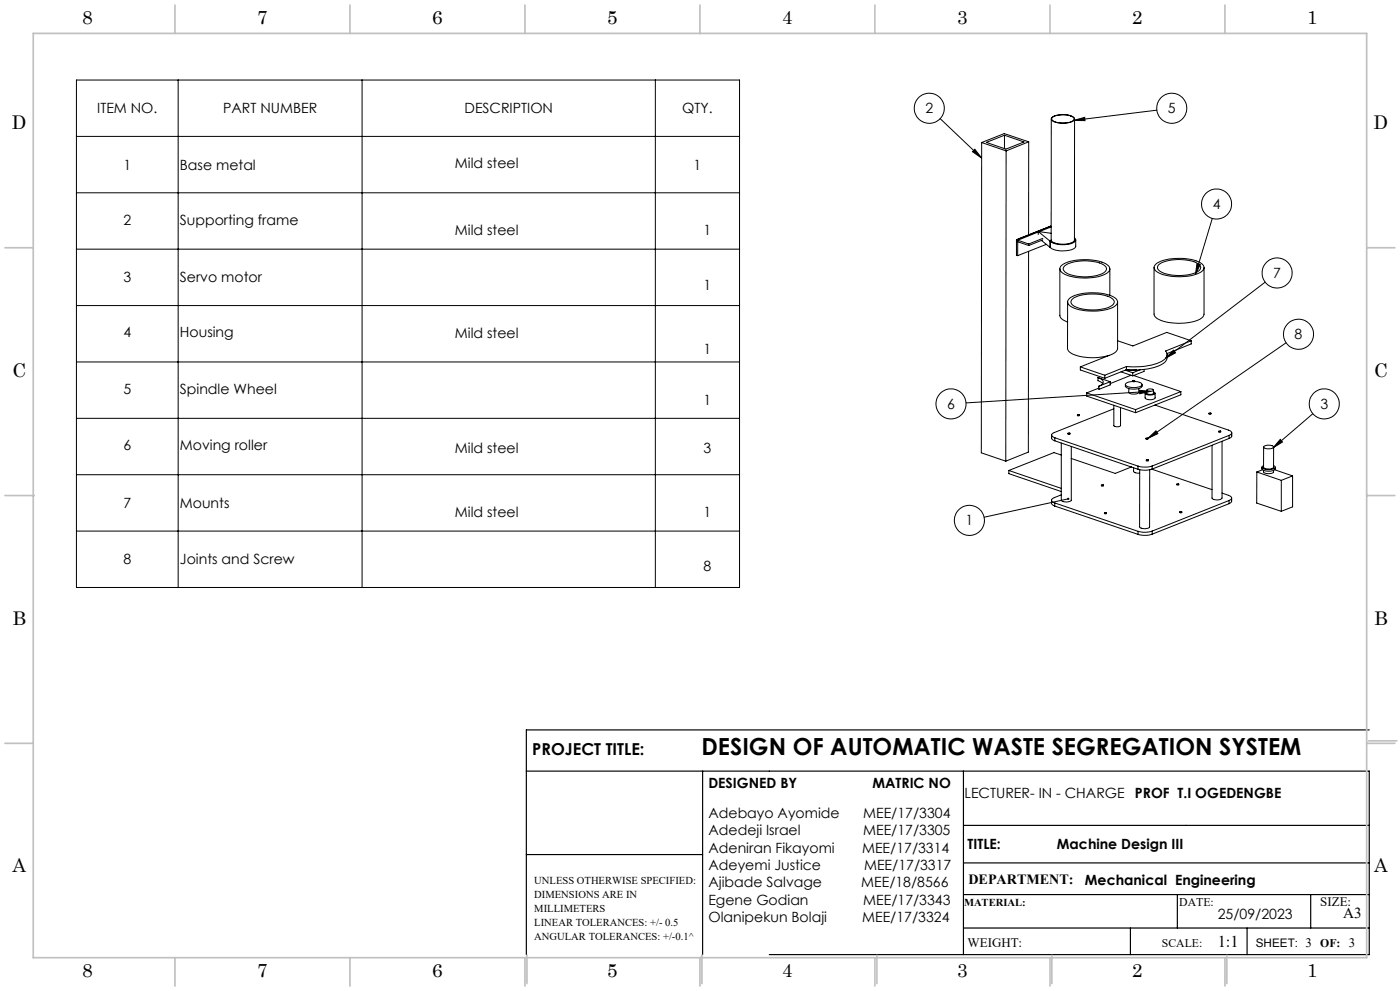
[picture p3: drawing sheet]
<svg xmlns="http://www.w3.org/2000/svg" width="420mm" height="297mm" viewBox="0 0 420 297" stroke-linecap="round" stroke-linejoin="round" font-family="sans-serif">
<g fill="none" stroke="#000" stroke-width=".35">
<path d="M410.8 218.8h-252.9v67.3M157.9 231.1h252.9v55h-180M210.8 231.1v55M289 231.1v55M157.9 256.1h52.9M289 247.4h121.8M289 258.6h121.8M289 278.1h121.8M289 268.1h121.8M339.1 278.1v8M353.2 268.1v10M374.1 278.1v8"/>
<path d="M393.2 268.1v10"/>
</g>
<g fill="none" stroke="#c0c0c0" stroke-width=".5">
<path d="M10 10h400v277h-400zM52.5 1.5v8.5M105 1.5v8.5M157.5 1.5v8.5M210 10h.1M210 1.5v8.5M262.5 1.5v8.5M315 1.5v8.5M367.5 1.5v8.5M1.5 74.3h8.5M410 74.3h8.5M1.5 148.5h8.5"/>
<path d="M10 148.5h.1M410 148.5h.1M410 148.5h8.5M1.5 222.8h8.5M410 222.8h8.5M410.6 222h8.5M52.5 287v8.5M105 287v8.5M157.5 287v8.5M158.1 286.3v8.5M210 287h.1M210 287v8.5"/>
<path d="M210.6 286.3v8.5M262.5 287v8.5M263.1 286.3v8.5M315 287v8.5M315.6 286.3v8.5M367.5 287v8.5M368.1 286.3v8.5"/>
</g>
<g fill="none" stroke="#000" stroke-width=".3">
<path d="M22.9 24h199v152.1h-199zM53.4 24v152.1M108.6 24v152.1M196.6 24v152.1M282 35.6l12.5 11.8M315.4 35.6l-.1 36.4a3.8 3.8 0 0 0 3.6 1.2 3.5 3.5 0 0 0 3.4-1.3l.1-36.3M315.5 35.3a6.5 6.5 0 0 1 6.8 0 1.07 1.07 0 0 1-1.2 1.4 7.4 7.4 0 0 1-5.5-.6zM315.8 35.1a6.5 6.5 0 0 1 6.4 .2v.5a4.5 4.5 0 0 1-4.2 1l-1.6-.3-.7-.4a.55 .55 0 0 1 .1-1zM322.2 36.1l3.2-.9 .1 1zM347.1 33l-24.9 3.1M22.9 40.9h199M22.9 57.8h199"/>
<path d="M292.5 44.7l2 2.7-2.8-1.9zM294.5 42.7l-.1 93 7.3 2.5M294.5 42.7l7.3 2.5M295.9 42.7l5.4-2.2 5.9 2-5.4 2.2zM301.3 40.5v4.1M301.8 45.2l-.1 93M308.6 42.5v27.9M308.6 42.5l-6.8 2.7M308.6 42.5l-7.3-2.5-6.8 2.7M22.9 74.7h199M304.9 72.3l3.7 1.3M304.9 71.9v4.6l.4 .1"/>
<path d="M304.9 71.9l3.7 1.2M304.9 71.9l.4 .1M305.3 72v4.6M308.6 75.3l-.1 60.2-6.8 2.7M308.6 73.1v.5M311.5 69.4l3.5 2.9M311.5 69.4l3.8 .5M311.5 69.4v.9M311.5 69.5l-6.2 2.5M312.5 72.1l2.5 2.1M312.8 71.4l-4.2 1.7M312.8 71.9l-4.2 1.7"/>
<path d="M313.9 73.2l-8.6 3.4M315 72.3h.1M315 72.3v1.9M315 74.2h.1M315.1 72.3v1.9M315.3 67.9l-10.4 4M315.3 68l-3.6 1.4M318.5 79.5a14.4 14.4 0 0 1 10.5-1.4 4.5 4.5 0 0 1 4 2.3 2.56 2.56 0 0 1-2.6 2.2 16.3 16.3 0 0 1-11.5-.7l-.7-.7a1.18 1.18 0 0 1 .3-1.7zM319.5 79.6a12.9 12.9 0 0 1 11.9 0 1.2 1.2 0 0 1 .6 1.2 1.2 1.2 0 0 1-1 1 13.3 13.3 0 0 1-11.5-.3 1.1 1.1 0 0 1 0-1.9zM322.3 71.3l.2 .2a.92 .92 0 0 1-.8 1.4 7.6 7.6 0 0 1-6.6-.6M322.7 71.9v1.9a2.57 2.57 0 0 1-2.7 1.3 6.9 6.9 0 0 1-4.9-.9M346.8 79.1a14.4 14.4 0 0 1 10.5-1.4 4.5 4.5 0 0 1 3.9 2.3v.4a5 5 0 0 1-4 2.3 15 15 0 0 1-10.5-1.5l-.2-.3a1.18 1.18 0 0 1 .3-1.8z"/>
<path d="M347.7 79.2a12.9 12.9 0 0 1 12 0 1.2 1.2 0 0 1 .5 1.2 1.2 1.2 0 0 1-.9 1 13.3 13.3 0 0 1-11.5-.3 1.14 1.14 0 0 1-.1-1.9zM359.1 78.9l1 .4-1.5 3zM363.7 65.5l-5.1 16.8M22.9 91.6h199M318 80.6v14.3l.9 .9 1.4 .7M320.3 90.5v13.9a3.9 3.9 0 0 0 3.5 2.4 15.9 15.9 0 0 0 10.7-1.1l.8-1.2v-14M320.9 89.4a15.2 15.2 0 0 1 11.2-1.1l2 .7a1.55 1.55 0 0 1 1.2 1.5 1.55 1.55 0 0 1-1.3 1.5 16.4 16.4 0 0 1-12.8-.2l-.4-.3a1.26 1.26 0 0 1 .1-2.1zM321.5 89.8a9.7 9.7 0 0 1 7.6-1.6 6.9 6.9 0 0 1 5.1 2l.1 .3a3.7 3.7 0 0 1-3.5 2.1 13.2 13.2 0 0 1-9-1.1 1.11 1.11 0 0 1-.3-1.7zM333 80.6v7.9M346.2 80.2l.1 14.3a7.4 7.4 0 0 0 6.2 2.3 12.7 12.7 0 0 0 8.3-1.8l.4-.8v-14M379.6 84.6l-29.9 22.7M22.9 108.5h199"/>
<path d="M324.1 110l7.3 2.5M324.1 110v.9l7.3 2.5M326 117.8l14.7 5M326 117.8v.9l14.7 5M329.4 113.2l.5 .2a1.09 1.09 0 0 1 1.1 .9 1.09 1.09 0 0 1-.8 1.2l-.5 .2M329.4 113.2v.9l1.4 .9M329.4 113.2l3.7 1.2M329.7 116.3l-3.7 1.5M331.4 112.5v.9M331.6 106.8l.2 .1M332.7 106.5l-8.6 3.5M333.1 114.4l-3.4 1.3"/>
<path d="M333.1 114.4v1l-3.4 1.3v-1M335.3 102.1l4.6 1.6 10.1-4.1 7.4 2.5M336.3 111.4l3.5 1.2M337.6 110.9l2.2 .8M337.6 115.2v.5a3.7 3.7 0 0 0 4.3 .6l.6-.3 .1-.8M337.8 110.8l3.2 .1M337.9 109.9l-6.5 2.6M337.9 109.9v.9M337.9 110.8l-6.5 2.6M338.6 116.4v1.2a2.34 2.34 0 0 0 3 0v-1.2M339.3 112.5l-6.2 2.5M339.8 114.1h.6z"/>
<path d="M339.8 114.3h.6M339.8 114.3a1.87 1.87 0 0 0-2.2 1.1 4.2 4.2 0 0 0 5-.1l-.4-.6-1.8-.4M339.8 111.7v.9M339.8 114.1v.2M340.1 112.5l14.2 4.9M340.4 114.1v.2M341.8 117l3.4 .3-3.3 .7zM342.1 110.8l-2.3 .9M343.2 110.7v.6l-3.4 1.3M343.5 117.9v1.3a2.26 2.26 0 0 0 3 0v-1.3M344 117.4l-.5 .4a2.27 2.27 0 0 0 3 .1l-.5-.5M344 116.9v1a1.61 1.61 0 0 0 2 0v-1"/>
<path d="M344.1 116.8a1.77 1.77 0 0 1 1.9 .1 1.32 1.32 0 0 1-1.9-.1zM345.2 117.3l-55.4 3.5M350.1 106.3a2.88 2.88 0 0 1-2.3 3.3 22.2 22.2 0 0 1-9.9 1.2M352 104.9l.6 .9-2.9 1.5zM354.3 117.4l-13.6 5.4M354.3 117.4v.9l-13.6 5.4M357.4 102.1l-7.7 3.1a1.96 1.96 0 0 1-1.2 3.1 20.2 20.2 0 0 1-10.6 1.6M357.4 102.1v1l-7.3 2.9M385.8 102.7l-41.5 28.7M22.9 125.4h199M315.5 130.4l.1 1.2 .8 .5M316.4 131.2l25 8.5"/>
<path d="M316.4 131.2v.9M316.4 132.1l25 8.5M318.4 132.8v17.1a2.26 2.26 0 0 0 3 0v-16.1M318.4 136.4l-2.2-.8-13.6 5.4M320.4 129.8l.6 .1zM320.4 129.9l.2 .3 .3-.1 .1-.2M321.4 137.4l13.2 4.5 4.8-2M323.2 124.4h.6zM323.2 124.4l.1 .2h.5v-.2M334.2 122.5l-18.5 7.5a.78 .78 0 0 0 0 .9 .78 .78 0 0 0 .7 .3M334.2 121.5v6.1a1.61 1.61 0 0 0 2 0v-5.4M340.7 122.8v.9"/>
<path d="M341.4 139.7v.9M343.8 131.4l.2 .3 .4-.1v-.2M343.8 131.3l.6 .1zM343.9 137.9h.6zM343.9 137.9l.2 .3 .4-.1v-.2M344.3 131.4l2.5-2.3 .5 .9zM345.7 139.7a7.6 7.6 0 0 1-4.3 0M345.7 139.7v.9M346.5 121.4l22.8 7.9a.7 .7 0 0 1 .1 .8 .7 .7 0 0 1-.7 .4M362.7 123.9l.2 .2h.3l.1-.2M362.7 123.8l.6 .1zM365.6 129.3l.2 .2h.4v-.2"/>
<path d="M365.6 129.2l.6 .1zM366.6 132.3v17a2.26 2.26 0 0 1-3 0v-15.8M368.7 130.5l-23 9.2M368.7 130.5v.9M368.7 131.4l-23 9.2M369.5 129.7v1.1l-.8 .6M379.1 139.5l-.5 .5a2.96 2.96 0 0 0 4 0l-.5-.5M379.1 134v6a2.25 2.25 0 0 0 3 0v-6M379.2 133.8a2.41 2.41 0 0 1 2.9 .2 2.32 2.32 0 0 1-3-.1zM384.1 131.7l.6 .8-2.8 1.7zM393.8 124l-11.9 10.2M22.9 142.3h199"/>
<path d="M22.9 159.2h199M302.6 141l15.8 5.4M302.6 141v1l15.8 5.3M315.5 149.9l.1 1.2 .8 .6M316.4 151.7l25 8.5M316.4 150.7l25 8.5M316.4 150.7v1M318.4 148.3l-2.8 1.2a.6 .6 0 0 0-.1 .7 .6 .6 0 0 0 .5 .4l.4 .1M320.5 149.5l-25.3 5.5M330.4 145.4l.2 .3 .4-.1v-.2M330.4 145.3l.6 .1zM331.3 153.7l.3 .3 .3-.3"/>
<path d="M331.3 153.7h.6zM340.1 140.2v1.2l.5 .3 1.3 .1M341.4 159.2v1M341.9 140.8v17.1a2.26 2.26 0 0 0 3 0v-17.1M345.5 140.6l18.1 6.2M345.7 140.6a7.2 7.2 0 0 1-4.3 0M345.7 159.2a7.2 7.2 0 0 1-4.3 0M345.7 159.2v.9M353 145.1l.2 .3 .4-.1v-.2M353 145.1l.6-.1-.2 .2zM353.9 153.4l.2 .3h.4v-.3M353.9 153.3l.6 .1-.2 .1z"/>
<path d="M366.6 147.8l2.6 1a.55 .55 0 0 1 .3 .6 .55 .55 0 0 1-.4 .4l-.4 .2M368.7 150v1M368.7 150l-23 9.2M368.7 151l-23 9.1M369.5 149.3v1.1l-.8 .6M377 141.5v9.3l7.4 2.4M377 141.5l7.4 2.5M378.6 140v.5a3.1 3.1 0 0 0 4 0v-.5M378.7 140.8l-1.7 .7M379.1 141v.4a2.35 2.35 0 0 0 3 0v-.4M382.4 140.8l5.4 1.8M384.4 144v9.2"/>
<path d="M387.8 142.6l-3.4 1.4M387.8 142.6v9.3l-3.4 1.3M345.7 160.1a7.2 7.2 0 0 1-4.3 .1"/>
<circle cx="278.8" cy="32.5" r="4.5"/>
<circle cx="351.5" cy="32.5" r="4.5"/>
<circle cx="365" cy="61.1" r="4.5"/>
<circle cx="383.1" cy="81.8" r="4.5"/>
<circle cx="389.6" cy="100.2" r="4.5"/>
<circle cx="285.3" cy="121" r="4.5"/>
<circle cx="397.3" cy="121" r="4.5"/>
<circle cx="290.8" cy="156" r="4.5"/>
</g>
<path d="M320.3 149.2a.33 .33 0 0 0 .1 .6 .33 .33 0 0 0 .4-.4l-.3 .1 .3-.2zM292.5 44.7l2 2.7-2.8-1.9zM384.1 131.7l.6 .8-2.8 1.7zM359.1 78.9l1 .4-1.5 3zM322.2 36.1l3.2-.9 .1 1zM352 104.9l.6 .9-2.9 1.5zM344.3 131.4l2.5-2.3 .5 .9zM341.8 117l3.4 .3-3.3 .7z" fill="#000"/>
<text font-size="7.1" x="210.5" y="226.2">DESIGN OF AUTOMATIC WASTE SEGREGATION SYSTEM</text>
<g font-size="5.6">
<text x="24.7" y="7.3">8</text>
<text x="77.2" y="7.3">7</text>
<text x="129.7" y="7.3">6</text>
<text x="182.2" y="7.3">5</text>
<text x="234.7" y="7.3">4</text>
<text x="287.2" y="7.3">3</text>
<text x="339.7" y="7.3">2</text>
<text x="392.2" y="7.3">1</text>
<text x="3.6" y="38.7">D</text>
<text x="412.1" y="38.7">D</text>
<text x="3.7" y="112.9">C</text>
<text x="412.2" y="112.9">C</text>
<text x="3.7" y="187.2">B</text>
<text x="412.2" y="187.2">B</text>
<text x="3.7" y="261.4">A</text>
<text x="412.2" y="261.4">A</text>
<text x="24.7" y="292.8">8</text>
<text x="77.2" y="292.8">7</text>
<text x="129.7" y="292.8">6</text>
<text x="182.2" y="292.8">5</text>
<text x="234.7" y="292.8">4</text>
<text x="287.2" y="292.8">3</text>
<text x="339.7" y="292.8">2</text>
<text x="392.2" y="292.8">1</text>
</g>
<g font-size="4.9">
<text x="159.7" y="226.2">PROJECT TITLE:</text>
<text x="365.3" y="283.7">1:1</text>
</g>
<text font-size="4.6" x="403" y="275.2">A3</text>
<g font-size="4.2">
<text x="29.2" y="33.9">ITEM NO.</text>
<text x="66.9" y="33.9">PART NUMBER</text>
<text x="139.4" y="33.9">DESCRIPTION</text>
<text x="204.7" y="33.9">QTY.</text>
<text x="277.6" y="34">2</text>
<text x="350.4" y="34">5</text>
<text x="37" y="50.8">1</text>
<text x="54" y="50.8">Base metal</text>
<text x="136.5" y="50.3">Mild steel</text>
<text x="208.1" y="50.8">1</text>
<text x="363.8" y="62.7">4</text>
<text x="37" y="67.3">2</text>
<text x="54" y="67.3">Supporting frame</text>
<text x="136.5" y="70.6">Mild steel</text>
<text x="211.1" y="70.6">1</text>
<text x="382" y="83.3">7</text>
<text x="37" y="84.6">3</text>
<text x="54" y="84.6">Servo motor</text>
<text x="211.1" y="87">1</text>
<text x="37" y="101.1">4</text>
<text x="54" y="101.1">Housing</text>
<text x="136.5" y="101.3">Mild steel</text>
<text x="388.4" y="101.7">8</text>
<text x="211.1" y="106">1</text>
<text x="37" y="118">5</text>
<text x="54" y="118">Spindle Wheel</text>
<text x="211.1" y="121.4">1</text>
<text x="284.1" y="122.6">6</text>
<text x="396.1" y="122.6">3</text>
<text x="37" y="134.9">6</text>
<text x="54" y="134.9">Moving roller</text>
<text x="136.5" y="135.8">Mild steel</text>
<text x="211.1" y="135.8">3</text>
<text x="37" y="152.2">7</text>
<text x="54" y="152.2">Mounts</text>
<text x="136.5" y="154.9">Mild steel</text>
<text x="211.1" y="154.9">1</text>
<text x="289.7" y="157.5">1</text>
<text x="37" y="169.1">8</text>
<text x="54" y="169.1">Joints and Screw</text>
<text x="211.1" y="171.2">8</text>
<text x="212.5" y="236.2">DESIGNED BY</text>
<text x="261.7" y="236.2">MATRIC NO</text>
<text x="289.4" y="239.2">LECTURER- IN - CHARGE</text>
<text x="340.5" y="239.2">PROF T.I OGEDENGBE</text>
<text x="212.5" y="245">Adebayo Ayomide</text>
<text x="259" y="245">MEE/17/3304</text>
<text x="212.5" y="250.3">Adedeji Israel</text>
<text x="258.9" y="250.3">MEE/17/3305</text>
<text x="212.5" y="255.5">Adeniran Fikayomi</text>
<text x="258.6" y="255.5">MEE/17/3314</text>
<text x="290.3" y="254.4">TITLE:</text>
<text x="317.1" y="254.4">Machine Design III</text>
<text x="212.5" y="260.7">Adeyemi Justice</text>
<text x="259.2" y="260.7">MEE/17/3317</text>
<text x="212.5" y="266">Ajibade Salvage</text>
<text x="258.4" y="266">MEE/18/8566</text>
<text x="290.5" y="265">DEPARTMENT:</text>
<text x="325.5" y="265.1">Mechanical Engineering</text>
<text x="212.5" y="271.2">Egene Godian</text>
<text x="259" y="271.2">MEE/17/3343</text>
<text x="365.3" y="275.3">25/09/2023</text>
<text x="212.5" y="276.4">Olanipekun Bolaji</text>
<text x="258.7" y="276.4">MEE/17/3324</text>
</g>
<g font-size="3.9">
<text x="396.1" y="271.5">SIZE:</text>
<text x="290.3" y="283.7">WEIGHT:</text>
</g>
<g font-size="3.5">
<text x="353.8" y="271.5">DATE:</text>
<text x="348.6" y="283.7">SCALE:</text>
<text x="376.7" y="283.8">SHEET: 3</text>
<text x="396.1" y="283.7">OF: 3</text>
</g>
<g font-size="3.2">
<text x="160.3" y="264.9">UNLESS OTHERWISE SPECIFIED:</text>
<text x="160.3" y="269.1">DIMENSIONS ARE IN</text>
<text x="160.3" y="273.3">MILLIMETERS</text>
<text x="289.2" y="271.5">MATERIAL:</text>
<text x="160.3" y="277.4">LINEAR TOLERANCES: +/- 0.5</text>
<text x="160.3" y="281.6">ANGULAR TOLERANCES: +/-0.1^</text>
</g>
</svg>
